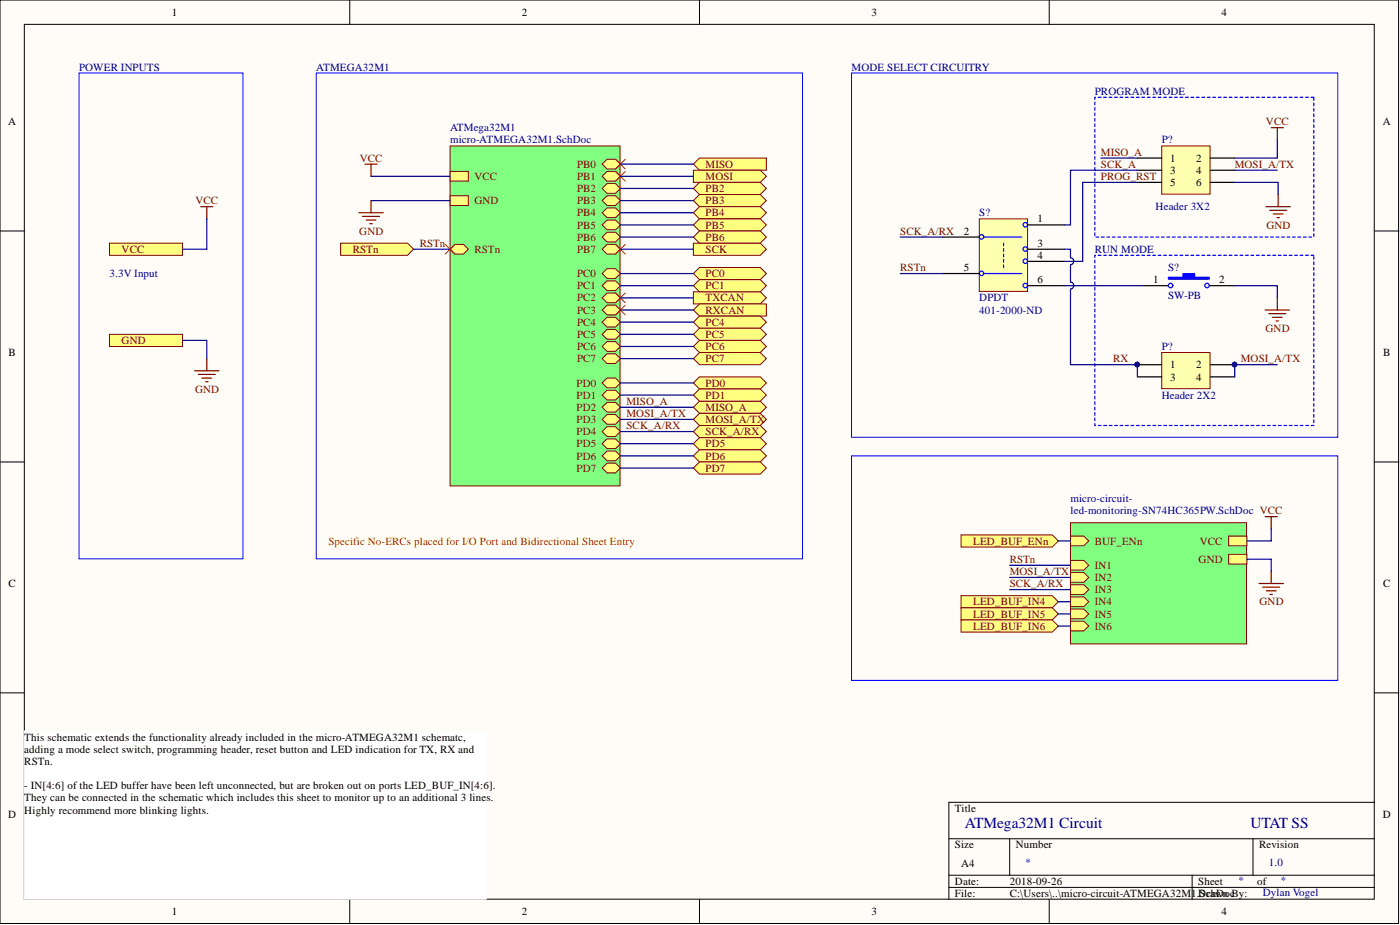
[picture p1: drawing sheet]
<svg xmlns="http://www.w3.org/2000/svg" width="292mm" height="193mm" viewBox="0 0 292 193" stroke-linecap="round" stroke-linejoin="round" font-family="sans-serif">
<g fill="#fffcf8" stroke="#000" stroke-width=".21">
<path d="M0 0h291.8v192.7h-291.8z"/>
<path d="M5.1 5.1h281.6v182.5h-281.6z"/>
</g>
<g fill="none" stroke="#000" stroke-width=".21">
<path d="M73 0v5.1M145.9 0v5.1M218.9 0v5.1M0 48.2h5.1M286.8 48.2h5.1M0 96.4h5.1M286.8 96.4h5.1M0 144.6h5.1M286.8 144.6h5.1M198 175h88.8M210.7 175v7.6M261.4 175v7.6"/>
<path d="M286.8 167.4h-88.8v20.3M73 187.7v5M145.9 187.7v5M198 182.6h88.8M198 185.1h88.8M218.9 187.7v5M248.7 182.6v5.1"/>
</g>
<path d="M5.1 152.5h96.3v35.1h-96.3z" fill="#fff" stroke="#fff" stroke-width=".21"/>
<path d="M93.9 30.4h35.5v71h-35.5z" fill="#80ff80" stroke="#800000" stroke-width=".21"/>
<path d="M93.9 40.8h3.8v2.1h-3.8z" fill-rule="evenodd" fill="#ffff80"/>
<path d="M93.9 40.8h3.8v2.1h-3.8z" fill="none" stroke="#800000" stroke-width=".21"/>
<path d="M125.6 52l1.1-1h1.7l1 1-1 1h-1.7z" fill-rule="evenodd" fill="#ffff80"/>
<path d="M125.6 52l1.1-1h1.7l1 1-1 1h-1.7z" fill="none" stroke="#800000" stroke-width=".21"/>
<path d="M93.9 52l1-1h1.8l1 1-1 1h-1.8z" fill-rule="evenodd" fill="#ffff80"/>
<path d="M93.9 52l1-1h1.8l1 1-1 1h-1.8z" fill="none" stroke="#800000" stroke-width=".21"/>
<path d="M93.9 35.8h3.8v2h-3.8z" fill-rule="evenodd" fill="#ffff80"/>
<path d="M93.9 35.8h3.8v2h-3.8z" fill="none" stroke="#800000" stroke-width=".21"/>
<path d="M125.6 85l1.1-1.1h1.7l1 1.1-1 1h-1.7z" fill-rule="evenodd" fill="#ffff80"/>
<path d="M125.6 85l1.1-1.1h1.7l1 1.1-1 1h-1.7z" fill="none" stroke="#800000" stroke-width=".21"/>
<path d="M125.6 57.1l1.1-1h1.7l1 1-1 1h-1.7z" fill-rule="evenodd" fill="#ffff80"/>
<path d="M125.6 57.1l1.1-1h1.7l1 1-1 1h-1.7z" fill="none" stroke="#800000" stroke-width=".21"/>
<path d="M125.6 82.4l1.1-1h1.7l1 1-1 1h-1.7z" fill-rule="evenodd" fill="#ffff80"/>
<path d="M125.6 82.4l1.1-1h1.7l1 1-1 1h-1.7z" fill="none" stroke="#800000" stroke-width=".21"/>
<path d="M125.6 87.5l1.1-1h1.7l1 1-1 1h-1.7z" fill-rule="evenodd" fill="#ffff80"/>
<path d="M125.6 87.5l1.1-1h1.7l1 1-1 1h-1.7z" fill="none" stroke="#800000" stroke-width=".21"/>
<path d="M125.6 79.9l1.1-1h1.7l1 1-1 1h-1.7z" fill-rule="evenodd" fill="#ffff80"/>
<path d="M125.6 79.9l1.1-1h1.7l1 1-1 1h-1.7z" fill="none" stroke="#800000" stroke-width=".21"/>
<path d="M125.6 74.8l1.1-1h1.7l1 1-1 1h-1.7z" fill-rule="evenodd" fill="#ffff80"/>
<path d="M125.6 74.8l1.1-1h1.7l1 1-1 1h-1.7z" fill="none" stroke="#800000" stroke-width=".21"/>
<path d="M125.6 92.6l1.1-1h1.7l1 1-1 1h-1.7z" fill-rule="evenodd" fill="#ffff80"/>
<path d="M125.6 92.6l1.1-1h1.7l1 1-1 1h-1.7z" fill="none" stroke="#800000" stroke-width=".21"/>
<path d="M125.6 59.6l1.1-1h1.7l1 1-1 1h-1.7z" fill-rule="evenodd" fill="#ffff80"/>
<path d="M125.6 59.6l1.1-1h1.7l1 1-1 1h-1.7z" fill="none" stroke="#800000" stroke-width=".21"/>
<path d="M125.6 72.3l1.1-1h1.7l1 1-1 1h-1.7z" fill-rule="evenodd" fill="#ffff80"/>
<path d="M125.6 72.3l1.1-1h1.7l1 1-1 1h-1.7z" fill="none" stroke="#800000" stroke-width=".21"/>
<path d="M125.6 36.8l1.1-1h1.7l1 1-1 1h-1.7z" fill-rule="evenodd" fill="#ffff80"/>
<path d="M125.6 36.8l1.1-1h1.7l1 1-1 1h-1.7z" fill="none" stroke="#800000" stroke-width=".21"/>
<path d="M125.6 49.5l1.1-1.1h1.7l1 1.1-1 1h-1.7z" fill-rule="evenodd" fill="#ffff80"/>
<path d="M125.6 49.5l1.1-1.1h1.7l1 1.1-1 1h-1.7z" fill="none" stroke="#800000" stroke-width=".21"/>
<path d="M125.6 69.7l1.1-1h1.7l1 1-1 1.1h-1.7z" fill-rule="evenodd" fill="#ffff80"/>
<path d="M125.6 69.7l1.1-1h1.7l1 1-1 1.1h-1.7z" fill="none" stroke="#800000" stroke-width=".21"/>
<path d="M125.6 62.1l1.1-1h1.7l1 1-1 1.1h-1.7z" fill-rule="evenodd" fill="#ffff80"/>
<path d="M125.6 62.1l1.1-1h1.7l1 1-1 1.1h-1.7z" fill="none" stroke="#800000" stroke-width=".21"/>
<path d="M125.6 46.9l1.1-1h1.7l1 1-1 1h-1.7z" fill-rule="evenodd" fill="#ffff80"/>
<path d="M125.6 46.9l1.1-1h1.7l1 1-1 1h-1.7z" fill="none" stroke="#800000" stroke-width=".21"/>
<path d="M125.6 64.7l1.1-1h1.7l1 1-1 1h-1.7z" fill-rule="evenodd" fill="#ffff80"/>
<path d="M125.6 64.7l1.1-1h1.7l1 1-1 1h-1.7z" fill="none" stroke="#800000" stroke-width=".21"/>
<path d="M125.6 97.6l1.1-1h1.7l1 1-1 1.1h-1.7z" fill-rule="evenodd" fill="#ffff80"/>
<path d="M125.6 97.6l1.1-1h1.7l1 1-1 1.1h-1.7z" fill="none" stroke="#800000" stroke-width=".21"/>
<path d="M125.6 44.4l1.1-1h1.7l1 1-1 1h-1.7z" fill-rule="evenodd" fill="#ffff80"/>
<path d="M125.6 44.4l1.1-1h1.7l1 1-1 1h-1.7z" fill="none" stroke="#800000" stroke-width=".21"/>
<path d="M125.6 34.2l1.1-1h1.7l1 1-1 1.1h-1.7z" fill-rule="evenodd" fill="#ffff80"/>
<path d="M125.6 34.2l1.1-1h1.7l1 1-1 1.1h-1.7z" fill="none" stroke="#800000" stroke-width=".21"/>
<path d="M125.6 67.2l1.1-1h1.7l1 1-1 1h-1.7z" fill-rule="evenodd" fill="#ffff80"/>
<path d="M125.6 67.2l1.1-1h1.7l1 1-1 1h-1.7z" fill="none" stroke="#800000" stroke-width=".21"/>
<path d="M125.6 95.1l1.1-1h1.7l1 1-1 1h-1.7z" fill-rule="evenodd" fill="#ffff80"/>
<path d="M125.6 95.1l1.1-1h1.7l1 1-1 1h-1.7z" fill="none" stroke="#800000" stroke-width=".21"/>
<path d="M125.6 39.3l1.1-1h1.7l1 1-1 1h-1.7z" fill-rule="evenodd" fill="#ffff80"/>
<path d="M125.6 39.3l1.1-1h1.7l1 1-1 1h-1.7z" fill="none" stroke="#800000" stroke-width=".21"/>
<path d="M125.6 41.9l1.1-1.1h1.7l1 1.1-1 1h-1.7z" fill-rule="evenodd" fill="#ffff80"/>
<path d="M125.6 41.9l1.1-1.1h1.7l1 1.1-1 1h-1.7z" fill="none" stroke="#800000" stroke-width=".21"/>
<path d="M125.6 90l1.1-1h1.7l1 1-1 1h-1.7z" fill-rule="evenodd" fill="#ffff80"/>
<path d="M125.6 90l1.1-1h1.7l1 1-1 1h-1.7z" fill="none" stroke="#800000" stroke-width=".21"/>
<path d="M264.1 43.1h5.1M264.9 43.9h3.6M265.7 44.6h2M266.4 45.4h.5M266.7 40.6v2.5" fill="none" stroke="#800000" stroke-width=".25"/>
<path d="M204.3 45.7h10.1v15.1h-10.1z" fill="#ffffb0" stroke="#800000" stroke-width=".21"/>
<g fill="none" stroke="#00f" stroke-width=".25">
<path d="M205.3 49.5h7.9M205.3 57.1h7.9"/>
<circle cx="204.8" cy="49.4" r=".47"/>
<circle cx="204.8" cy="57" r=".47"/>
<circle cx="213.9" cy="46.9" r=".47"/>
<circle cx="213.9" cy="59.6" r=".47"/>
<circle cx="213.9" cy="52" r=".47"/>
<circle cx="213.9" cy="54.5" r=".47"/>
</g>
<path d="M209.4 50.7v5.1" fill="none" stroke="#00f" stroke-width=".25" stroke-dasharray=".6 .6"/>
<path d="M196.7 49.5h7.6M196.7 57.1h7.6M214.5 46.9h7.6M214.5 52h7.6M214.5 54.5h7.6M214.5 59.6h7.6" fill="none" stroke="#000" stroke-width=".25"/>
<g fill="#ffff80" stroke="#800000" stroke-width=".21">
<path d="M144.7 34.2l1.2-1.2h14v2.5h-14z" fill-rule="evenodd"/>
<path d="M144.7 35.5h13.9l1.3 1.3-1.3 1.2h-13.9z" fill-rule="evenodd"/>
<path d="M144.7 50.7h13.9l1.3 1.3-1.3 1.3h-13.9z" fill-rule="evenodd"/>
<path d="M144.7 60.9h13.9l1.3 1.2-1.3 1.3h-13.9z" fill-rule="evenodd"/>
<path d="M144.7 64.7l1.2-1.3h14v2.5h-14z" fill-rule="evenodd"/>
<path d="M144.7 85l1.2-1.3h12.7l1.3 1.3-1.3 1.2h-12.7z" fill-rule="evenodd"/>
<path d="M144.7 87.5l1.2-1.3h12.7l1.3 1.3-1.3 1.3h-12.7z" fill-rule="evenodd"/>
<path d="M144.7 90l1.2-1.2h12.7l1.3 1.2-1.3 1.3h-12.7z" fill-rule="evenodd"/>
<path d="M144.7 39.3l1.2-1.3h12.7l1.3 1.3-1.3 1.3h-12.7z" fill-rule="evenodd"/>
<path d="M144.7 41.9l1.2-1.3h12.7l1.3 1.3-1.3 1.2h-12.7z" fill-rule="evenodd"/>
<path d="M144.7 44.4l1.2-1.3h12.7l1.3 1.3-1.3 1.3h-12.7z" fill-rule="evenodd"/>
<path d="M144.7 46.9l1.2-1.2h12.7l1.3 1.2-1.3 1.3h-12.7z" fill-rule="evenodd"/>
<path d="M144.7 49.5l1.2-1.3h12.7l1.3 1.3-1.3 1.2h-12.7z" fill-rule="evenodd"/>
<path d="M144.7 57.1l1.2-1.3h12.7l1.3 1.3-1.3 1.2h-12.7z" fill-rule="evenodd"/>
<path d="M144.7 79.9l1.2-1.3h12.7l1.3 1.3-1.3 1.3h-12.7z" fill-rule="evenodd"/>
<path d="M144.7 59.6l1.2-1.3h12.7l1.3 1.3-1.3 1.3h-12.7z" fill-rule="evenodd"/>
<path d="M144.7 67.2l1.2-1.3h12.7l1.3 1.3-1.3 1.3h-12.7z" fill-rule="evenodd"/>
<path d="M144.7 69.7l1.2-1.2h12.7l1.3 1.2-1.3 1.3h-12.7z" fill-rule="evenodd"/>
<path d="M144.7 72.3l1.2-1.3h12.7l1.3 1.3-1.3 1.2h-12.7z" fill-rule="evenodd"/>
<path d="M144.7 74.8l1.2-1.3h12.7l1.3 1.3-1.3 1.3h-12.7z" fill-rule="evenodd"/>
<path d="M144.7 82.4l1.2-1.2h12.7l1.3 1.2-1.3 1.3h-12.7z" fill-rule="evenodd"/>
<path d="M144.7 92.6l1.2-1.3h12.7l1.3 1.3-1.3 1.2h-12.7z" fill-rule="evenodd"/>
<path d="M144.7 95.1l1.2-1.3h12.7l1.3 1.3-1.3 1.3h-12.7z" fill-rule="evenodd"/>
<path d="M144.7 97.6l1.2-1.2h12.7l1.3 1.2-1.3 1.3h-12.7z" fill-rule="evenodd"/>
<path d="M71.1 50.7h13.9l1.3 1.3-1.3 1.3h-13.9z" fill-rule="evenodd"/>
</g>
<path d="M242.4 73.5h10.1v7.6h-10.1z" fill="#ffffb0" stroke="#800000" stroke-width=".21"/>
<path d="M237.3 76.1h5.1M237.3 78.6h5.1M252.5 76.1h5.1M252.5 78.6h5.1" fill="none" stroke="#000" stroke-width=".25"/>
<g fill="#000080" stroke="#000080" stroke-width=".21">
<circle cx="237.3" cy="76" r=".47"/>
<circle cx="257.6" cy="76" r=".47"/>
</g>
<path d="M265.2 26.6h2.6M266.5 26.6v2.6M264 64.7h5M264.7 65.4h3.6M265.5 66.2h2M266.2 67h.6M266.5 62.1v2.6" fill="none" stroke="#800000" stroke-width=".25"/>
<path d="M242.4 30.4h10.1v10.1h-10.1z" fill="#ffffb0" stroke="#800000" stroke-width=".21"/>
<path d="M237.3 33h5.1M237.3 35.5h5.1M237.3 38h5.1M252.5 33h5.1M252.5 35.5h5.1M252.5 38h5.1" fill="none" stroke="#000" stroke-width=".25"/>
<path d="M66 15.2h101.4v101.4h-101.4zM177.7 15.2h101.4v76h-101.4z" fill="none" stroke="#00f" stroke-width=".21"/>
<path d="M274.1 20.3h-45.7v29.2h45.7v-29.2M274.1 53.3h-45.7v35.5h45.7v-35.5" fill="none" stroke="#00f" stroke-width=".25" stroke-dasharray=".6 .6"/>
<path d="M128.4 33.2l2.1 2.1M128.4 35.8l2.1 2M130.5 33.2l-2.1 2.1M130.5 35.8l-2.1 2M92.9 51l2 2M94.9 51l-2 2M128.4 51l2.1 2M130.5 51l-2.1 2M128.4 61.1l2.1 2.1M128.4 63.7l2.1 2M130.5 61.1l-2.1 2.1M130.5 63.7l-2.1 2" fill="none" stroke="#f00" stroke-width=".21"/>
<path d="M223.4 109h36.7v25.3h-36.7z" fill="#80ff80" stroke="#800000" stroke-width=".21"/>
<path d="M223.4 124.5h2.7l1.1 1-1.1 1h-2.7z" fill-rule="evenodd" fill="#ffff80"/>
<path d="M223.4 124.5h2.7l1.1 1-1.1 1h-2.7z" fill="none" stroke="#800000" stroke-width=".21"/>
<path d="M256.3 111.8h3.9v2.1h-3.9z" fill-rule="evenodd" fill="#ffff80"/>
<path d="M256.3 111.8h3.9v2.1h-3.9z" fill="none" stroke="#800000" stroke-width=".21"/>
<path d="M223.4 122h2.7l1.1 1-1.1 1h-2.7z" fill-rule="evenodd" fill="#ffff80"/>
<path d="M223.4 122h2.7l1.1 1-1.1 1h-2.7z" fill="none" stroke="#800000" stroke-width=".21"/>
<path d="M223.4 116.9h2.7l1.1 1-1.1 1h-2.7z" fill-rule="evenodd" fill="#ffff80"/>
<path d="M223.4 116.9h2.7l1.1 1-1.1 1h-2.7z" fill="none" stroke="#800000" stroke-width=".21"/>
<path d="M256.3 115.6h3.9v2.1h-3.9z" fill-rule="evenodd" fill="#ffff80"/>
<path d="M256.3 115.6h3.9v2.1h-3.9z" fill="none" stroke="#800000" stroke-width=".21"/>
<path d="M223.4 119.4h2.7l1.1 1.1-1.1 1h-2.7z" fill-rule="evenodd" fill="#ffff80"/>
<path d="M223.4 119.4h2.7l1.1 1.1-1.1 1h-2.7z" fill="none" stroke="#800000" stroke-width=".21"/>
<path d="M223.4 129.6h2.7l1.1 1-1.1 1h-2.7z" fill-rule="evenodd" fill="#ffff80"/>
<path d="M223.4 129.6h2.7l1.1 1-1.1 1h-2.7z" fill="none" stroke="#800000" stroke-width=".21"/>
<path d="M223.4 127.1h2.7l1.1 1-1.1 1h-2.7z" fill-rule="evenodd" fill="#ffff80"/>
<path d="M223.4 127.1h2.7l1.1 1-1.1 1h-2.7z" fill="none" stroke="#800000" stroke-width=".21"/>
<path d="M223.4 111.8h2.7l1.1 1.1-1.1 1h-2.7z" fill-rule="evenodd" fill="#ffff80"/>
<path d="M223.4 111.8h2.7l1.1 1.1-1.1 1h-2.7z" fill="none" stroke="#800000" stroke-width=".21"/>
<path d="M200.5 111.6h19l1.3 1.3-1.3 1.2h-19z" fill-rule="evenodd" fill="#ffff80" stroke="#800000" stroke-width=".21"/>
<path d="M264 107.8h2.5M265.2 107.8v2.5M265.2 119.2v2.5M262.7 121.7h5.1M263.5 122.5h3.5M264.2 123.2h2M265 124h.5" fill="none" stroke="#800000" stroke-width=".25"/>
<g fill="#ffff80" stroke="#800000" stroke-width=".21">
<path d="M22.8 50.7h15.3v2.6h-15.3z" fill-rule="evenodd"/>
<path d="M22.8 69.7h15.3v2.6h-15.3z" fill-rule="evenodd"/>
</g>
<g fill="none" stroke="#800000" stroke-width=".25">
<path d="M76.1 34.2h2.6M77.4 34.2v2.6M41.9 43.1h2.5M43.1 43.1v2.6M74.9 44.4h5M75.6 45.1h3.6M76.4 45.9h2M77.2 46.7h.5M77.4 41.9v2.5M40.6 77.4h5.1M41.4 78.1h3.5M42.1 78.9h2.1"/>
<path d="M42.9 79.6h.5M43.1 74.8v2.6"/>
</g>
<path d="M16.5 15.2h34.2v101.4h-34.2zM177.7 95.1h101.4v46.8h-101.4z" fill="none" stroke="#00f" stroke-width=".21"/>
<g fill="#ffff80" stroke="#800000" stroke-width=".21">
<path d="M200.5 124.3h19l1.3 1.2-1.3 1.3h-19z" fill-rule="evenodd"/>
<path d="M200.5 126.8h19l1.3 1.3-1.3 1.2h-19z" fill-rule="evenodd"/>
<path d="M200.5 129.3h19l1.3 1.3-1.3 1.3h-19z" fill-rule="evenodd"/>
</g>
<g fill="none" stroke="#000080" stroke-width=".25">
<path d="M77.4 36.8h16.5M129.4 34.2h15.3M129.4 36.8h15.3M129.4 39.3h15.3M229.7 33h7.6M237.3 35.5h-13.9v11.4h-1.3M237.3 38h-11.4v16.5h-3.8M257.6 38h9.1v2.6M257.6 35.5h8.9M266.5 29.2v3.8h-8.9M43.1 45.7v6.3h-5M77.4 41.9h16.5"/>
<path d="M86.3 52h7.6M129.4 52h15.3M129.4 49.5h15.3M129.4 46.9h15.3M129.4 44.4h15.3M129.4 41.9h15.3M129.4 57.1h15.3M129.4 59.6h15.3M187.8 49.5h8.9M187.8 57.1h8.9M222.1 59.6h16.6M222.1 52h1.3v1.8a.72 .72 0 0 1 .6 .7 .72 .72 0 0 1-.7 .7"/>
<path d="M223.4 55.3v3.5a.72 .72 0 0 1 .6 .8 .72 .72 0 0 1-.7 .7M257.5 59.6h9v2.5M38.1 71h5v3.8M129.4 62.1h15.3M129.4 64.7h15.3M129.4 79.9h15.3M129.4 74.8h15.3M129.4 72.3h15.3M129.4 69.7h15.3M129.4 67.2h15.3M223.4 60.4v15.7h13.9v2.5M266.5 76.1h-8.9v2.5"/>
<path d="M129.4 85h15.3M129.4 87.5h15.3M129.4 90h15.3M129.4 82.4h15.3M129.4 92.6h15.3M129.4 97.6h15.3M129.4 95.1h15.3M210.7 117.9h12.7M220.8 112.9h2.6M260.2 116.7h5v2.5M265.2 110.3v2.6h-5M210.7 123h12.7"/>
<path d="M210.7 120.5h12.7M220.8 125.5h2.6M220.8 128.1h2.6M220.8 130.6h2.6"/>
</g>
<g fill="#000080" stroke="#000080" stroke-width=".21">
<circle cx="257.6" cy="76" r=".47"/>
<circle cx="237.3" cy="76" r=".47"/>
</g>
<g fill="none" stroke="#00f" stroke-width=".25">
<circle cx="244.2" cy="59.6" r=".47"/>
<circle cx="251.8" cy="59.6" r=".47"/>
</g>
<g fill="#00f" stroke="#00f" stroke-width=".21">
<path d="M243.8 57.9l8.4-.1 .1 .3-.1 .2h-8.3z"/>
<path d="M246.8 57.1h2.3l.2 .1v.7l-.2 .1h-2.2l-.1-.1z"/>
</g>
<path d="M238.7 59.6h5.1M252.4 59.6h5.1" fill="none" stroke="#000" stroke-width=".25"/>
<g font-size="3.2" fill="#000080">
<text x="201.3" y="172.7">ATMega32M1 Circuit</text>
<text x="260.9" y="172.7">UTAT SS</text>
</g>
<g font-size="2.3">
<text x="35.9" y="3.3">1</text>
<text x="108.9" y="3.3">2</text>
<text x="181.8" y="3.3">3</text>
<text x="254.8" y="3.3">4</text>
<text x="1.7" y="26.1">A</text>
<text x="288.5" y="26.1">A</text>
<text x="244.2" y="33.7">1</text>
<text x="249.6" y="33.7">2</text>
<text x="244.2" y="36.3">3</text>
<text x="244.2" y="38.8">5</text>
<text x="249.6" y="36.3">4</text>
<text x="249.6" y="38.8">6</text>
<text x="216.5" y="46.4">1</text>
<text x="201.1" y="49">2</text>
<text x="216.5" y="51.5">3</text>
<text x="201.1" y="56.6">5</text>
<text x="216.5" y="54">4</text>
<text x="216.5" y="59.1">6</text>
<text x="240.6" y="59.1">1</text>
<text x="254.4" y="59.1">2</text>
<text x="1.8" y="74.3">B</text>
<text x="244.2" y="76.8">1</text>
<text x="249.6" y="76.8">2</text>
<text x="288.6" y="74.3">B</text>
<text x="244.2" y="79.4">3</text>
<text x="249.6" y="79.4">4</text>
<text x="1.8" y="122.5">C</text>
<text x="288.6" y="122.5">C</text>
<text x="5.1" y="154.5">This schematic extends the functionality already included in the micro-ATMEGA32M1 schematc,</text>
<text x="5.1" y="157.1">adding a mode select switch, programming header, reset button and LED indication for TX, RX and</text>
<text x="5.1" y="159.6">RSTn.</text>
<text x="5.1" y="164.7">- IN[4:6] of the LED buffer have been left unconnected, but are broken out on ports LED_BUF_IN[4:6</text>
<text x="5.1" y="167.2">They can be connected in the schematic which includes this sheet to monitor up to an additional 3 lines.</text>
<text x="102.1" y="164.7">].</text>
<text x="1.7" y="170.7">D</text>
<text x="5.1" y="169.7">Highly recommend more blinking lights.</text>
<text x="199.2" y="169.4">Title</text>
<text x="288.5" y="170.7">D</text>
<text x="199.2" y="177">Size</text>
<text x="211.9" y="177">Number</text>
<text x="262.7" y="177">Revision</text>
<text x="199.2" y="184.6">Date:</text>
<text x="200.5" y="180.8">A4</text>
<text x="210.7" y="184.6">2018-09-26</text>
<text x="250" y="184.6">Sheet</text>
<text x="262.3" y="184.6">of</text>
<text x="35.9" y="191">1</text>
<text x="108.9" y="191">2</text>
<text x="181.8" y="191">3</text>
<text x="199.2" y="187.2">File:</text>
<text x="210.7" y="187.2">C:\Users\..\micro-circuit-ATMEGA32M1.SchDoc</text>
<text x="250" y="187.2">Drawn By:</text>
<text x="254.8" y="191">4</text>
</g>
<g font-size="2.3" fill="#000080">
<text x="16.5" y="14.7">POWER INPUTS</text>
<text x="66" y="14.7">ATMEGA32M1</text>
<text x="177.7" y="14.7">MODE SELECT CIRCUITRY</text>
<text x="228.4" y="19.8">PROGRAM MODE</text>
<text x="93.9" y="27.4">ATMega32M1</text>
<text x="93.9" y="29.9">micro-ATMEGA32M1.SchDoc</text>
<text x="242.4" y="29.9">P?</text>
<text x="204.3" y="45.1">S?</text>
<text x="241.1" y="43.9">Header 3X2</text>
<text x="228.4" y="52.8">RUN MODE</text>
<text x="22.8" y="57.8">3.3V Input</text>
<text x="243.7" y="56.6">S?</text>
<text x="204.3" y="65.4">401-2000-ND</text>
<text x="204.3" y="62.9">DPDT</text>
<text x="243.7" y="62.4">SW-PB</text>
<text x="242.4" y="73">P?</text>
<text x="242.4" y="83.2">Header 2X2</text>
<text x="223.4" y="104.7">micro-circuit-</text>
<text x="223.4" y="107.3">led-monitoring-SN74HC365PW.SchDoc VCC</text>
<text x="214" y="180.6">*</text>
<text x="258.4" y="184.4">*</text>
<text x="264.7" y="180.6">1.0</text>
<text x="267.3" y="184.4">*</text>
<text x="263.5" y="186.9">Dylan Vogel</text>
</g>
<g font-size="2.3" fill="#800000">
<text x="264.1" y="26.1">VCC</text>
<text x="75" y="33.7">VCC</text>
<text x="120.4" y="35">PB0</text>
<text x="147.2" y="35">MISO</text>
<text x="229.7" y="35">SCK_A</text>
<text x="229.7" y="32.5">MISO_A</text>
<text x="257.6" y="35">MOSI_A/TX</text>
<text x="99" y="37.5">VCC</text>
<text x="120.4" y="37.5">PB1</text>
<text x="120.4" y="40.1">PB2</text>
<text x="147.2" y="37.5">MOSI</text>
<text x="147.2" y="40.1">PB2</text>
<text x="229.7" y="37.5">PROG_RST</text>
<text x="40.8" y="42.6">VCC</text>
<text x="99" y="42.6">GND</text>
<text x="120.4" y="47.7">PB5</text>
<text x="120.4" y="45.1">PB4</text>
<text x="120.4" y="42.6">PB3</text>
<text x="147.2" y="42.6">PB3</text>
<text x="147.2" y="45.1">PB4</text>
<text x="147.2" y="47.7">PB5</text>
<text x="264.2" y="47.7">GND</text>
<text x="25.4" y="52.8">VCC</text>
<text x="73.6" y="52.8">RSTn</text>
<text x="75" y="49">GND</text>
<text x="87.6" y="51.5">RSTn</text>
<text x="99" y="52.8">RSTn</text>
<text x="120.4" y="52.8">PB7</text>
<text x="120.4" y="50.2">PB6</text>
<text x="147.2" y="52.8">SCK</text>
<text x="147.2" y="50.2">PB6</text>
<text x="187.8" y="49">SCK_A/RX</text>
<text x="120.4" y="57.8">PC0</text>
<text x="147.2" y="57.8">PC0</text>
<text x="187.8" y="56.6">RSTn</text>
<text x="120.4" y="60.4">PC1</text>
<text x="120.4" y="62.9">PC2</text>
<text x="120.4" y="65.4">PC3</text>
<text x="147.2" y="62.9">TXCAN</text>
<text x="147.2" y="65.4">RXCAN</text>
<text x="147.2" y="60.4">PC1</text>
<text x="25.4" y="71.8">GND</text>
<text x="120.4" y="70.5">PC5</text>
<text x="120.4" y="68">PC4</text>
<text x="147.2" y="68">PC4</text>
<text x="147.2" y="70.5">PC5</text>
<text x="264" y="69.2">GND</text>
<text x="120.4" y="75.6">PC7</text>
<text x="120.4" y="73">PC6</text>
<text x="147.2" y="73">PC6</text>
<text x="147.2" y="75.6">PC7</text>
<text x="232.2" y="75.6">RX</text>
<text x="258.9" y="75.6">MOSI_A/TX</text>
<text x="40.7" y="81.9">GND</text>
<text x="120.3" y="83.2">PD1</text>
<text x="120.3" y="80.6">PD0</text>
<text x="147.2" y="80.6">PD0</text>
<text x="147.2" y="83.2">PD1</text>
<text x="120.3" y="85.7">PD2</text>
<text x="120.3" y="88.3">PD3</text>
<text x="130.7" y="89.5">SCK_A/RX</text>
<text x="130.7" y="87">MOSI_A/TX</text>
<text x="130.7" y="84.5">MISO_A</text>
<text x="147.2" y="85.7">MISO_A</text>
<text x="147.2" y="88.3">MOSI_A/TX</text>
<text x="120.3" y="93.3">PD5</text>
<text x="120.3" y="95.9">PD6</text>
<text x="120.3" y="90.8">PD4</text>
<text x="147.2" y="90.8">SCK_A/RX</text>
<text x="147.2" y="93.3">PD5</text>
<text x="147.2" y="95.9">PD6</text>
<text x="120.3" y="98.4">PD7</text>
<text x="147.2" y="98.4">PD7</text>
<text x="203" y="113.6">LED_BUF_ENn</text>
<text x="228.4" y="113.6">BUF_ENn</text>
<text x="250.3" y="113.6">VCC</text>
<text x="210.7" y="117.4">RSTn</text>
<text x="210.7" y="120">MOSI_A/TX</text>
<text x="228.4" y="118.7">IN1</text>
<text x="250.1" y="117.4">GND</text>
<text x="210.7" y="122.5">SCK_A/RX</text>
<text x="228.4" y="123.8">IN3</text>
<text x="228.4" y="121.2">IN2</text>
<text x="203" y="126.3">LED_BUF_IN4</text>
<text x="203" y="128.8">LED_BUF_IN5</text>
<text x="203" y="131.4">LED_BUF_IN6</text>
<text x="228.4" y="126.3">IN4</text>
<text x="228.4" y="131.4">IN6</text>
<text x="228.4" y="128.8">IN5</text>
<text x="262.8" y="126.3">GND</text>
</g>
<text font-size="2.3" fill="#f00" x="68.5" y="113.6">Specific No-ERCs placed for I/O Port and Bidirectional Sheet Entry</text>
</svg>
